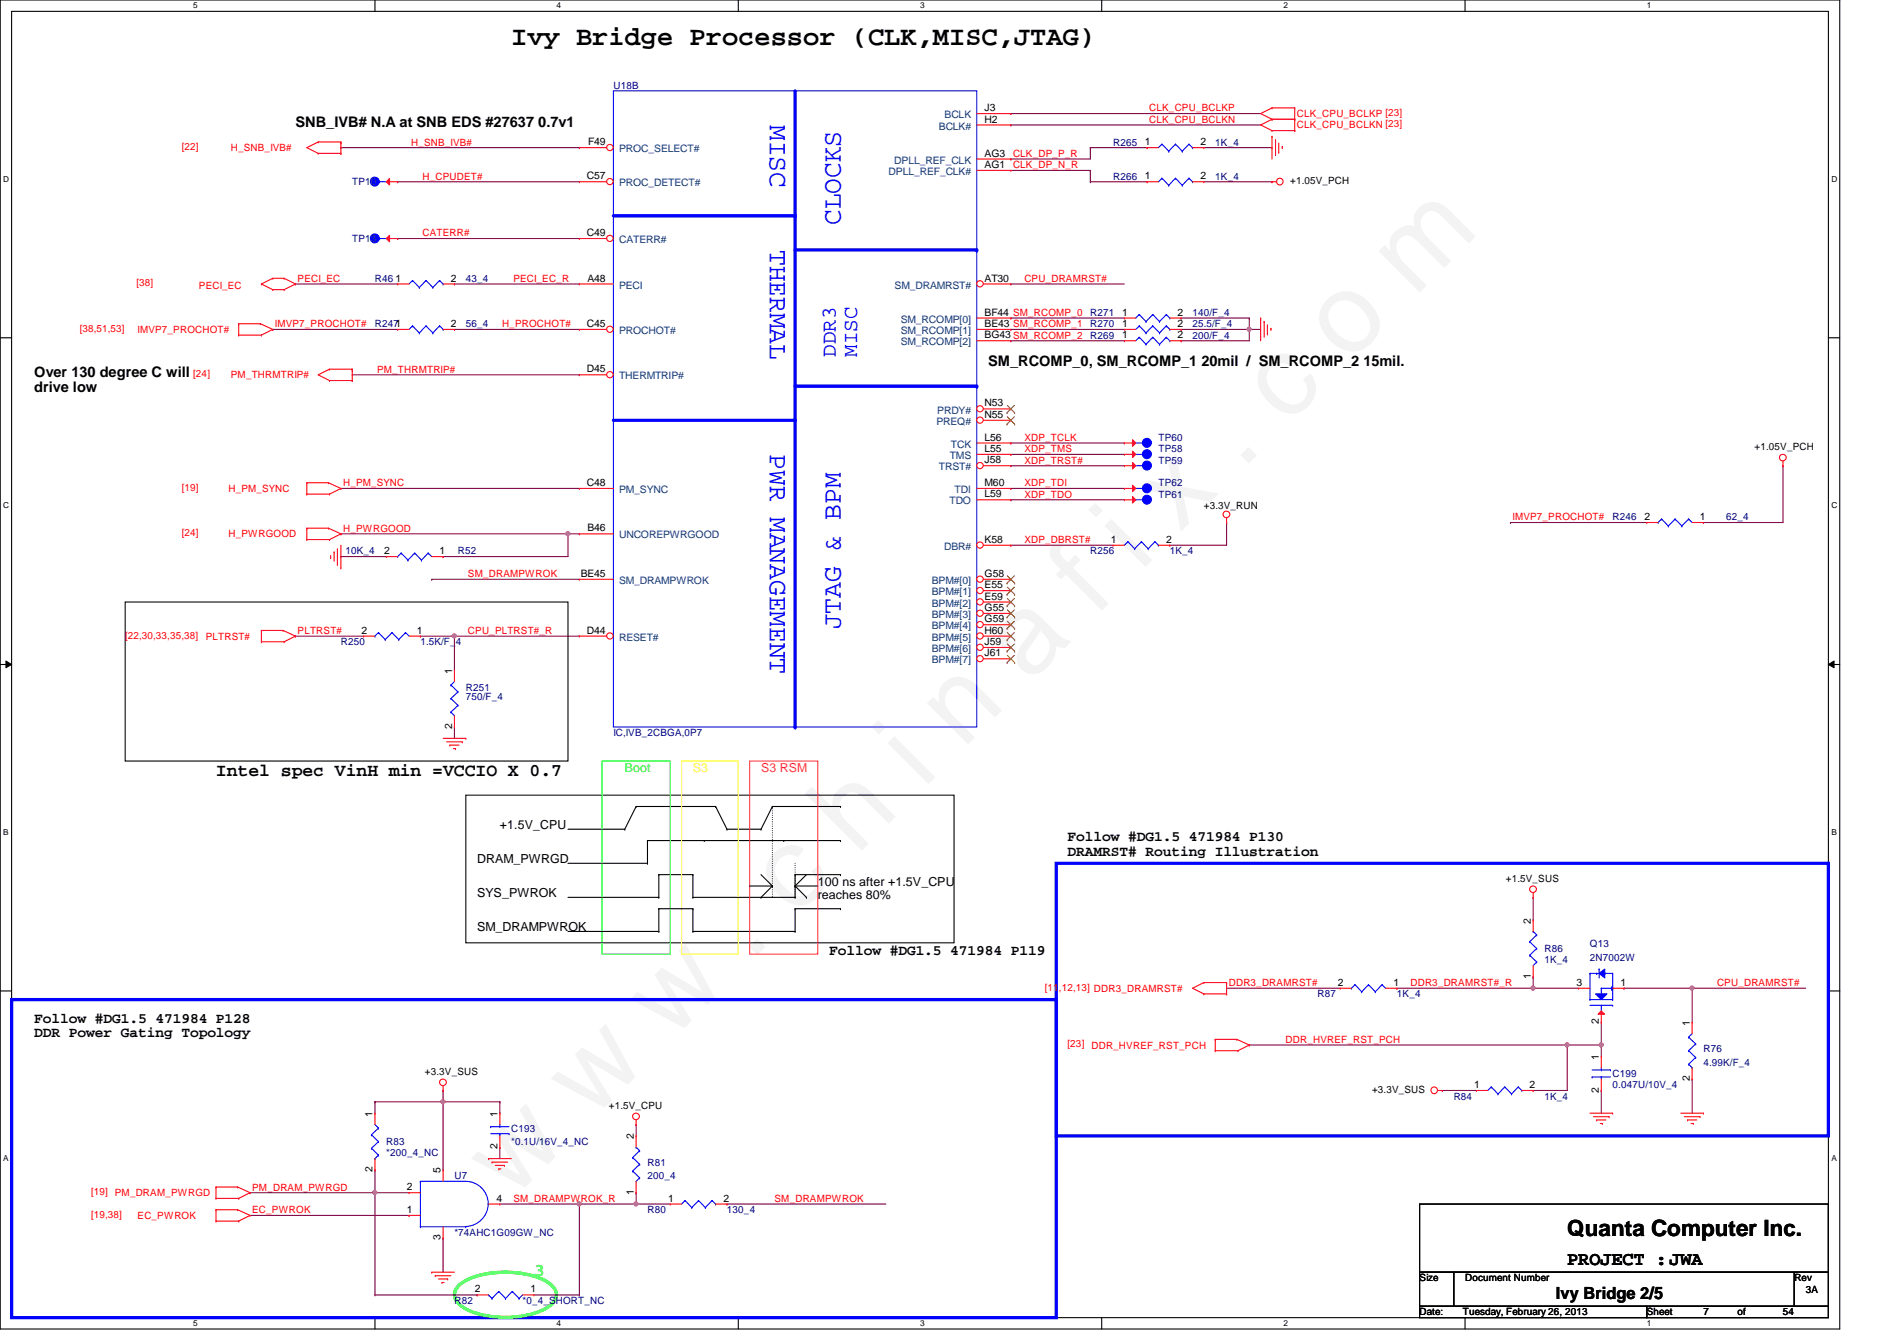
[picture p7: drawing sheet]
<svg xmlns="http://www.w3.org/2000/svg" width="297mm" height="210mm" viewBox="0 0 297 210" stroke-linecap="round" stroke-linejoin="round" font-family="sans-serif">
<path d="M0 0h288.1v208h-288.1zM1.8 1.8h284.5v204.4h-284.5z" fill="none" stroke="#000" stroke-width=".17"/>
<g fill="#fff">
<path d="M30.3 .2h.6v1.4h-.6z"/>
<path d="M30.3 206.4h.6v1.4h-.6z"/>
</g>
<path d="M58.7 0v1.8M58.7 206.2v1.8" fill="none" stroke="#000" stroke-width=".17"/>
<g fill="#fff">
<path d="M87.2 .2h.6v1.4h-.6z"/>
<path d="M87.2 206.4h.6v1.4h-.6z"/>
</g>
<path d="M115.6 0v1.8M115.6 206.2v1.8" fill="none" stroke="#000" stroke-width=".17"/>
<g fill="#fff">
<path d="M144.1 .2h.6v1.4h-.6z"/>
<path d="M144.1 206.4h.6v1.4h-.6z"/>
</g>
<path d="M172.5 0v1.8M172.5 206.2v1.8" fill="none" stroke="#000" stroke-width=".17"/>
<g fill="#fff">
<path d="M201 .2h.6v1.4h-.6z"/>
<path d="M201 206.4h.6v1.4h-.6z"/>
</g>
<path d="M229.4 0v1.8M229.4 206.2v1.8" fill="none" stroke="#000" stroke-width=".17"/>
<g fill="#fff">
<path d="M257.8 .2h.7v1.4h-.7z"/>
<path d="M257.8 206.4h.7v1.4h-.7z"/>
<path d="M.5 27.3h.9v1.4h-.9z"/>
<path d="M286.8 27.3h.9v1.4h-.9z"/>
<path d="M.5 78.4h.9v1.4h-.9z"/>
<path d="M286.8 78.4h.9v1.4h-.9z"/>
</g>
<path d="M0 52.9h1.8M286.3 52.9h1.8" fill="none" stroke="#000" stroke-width=".17"/>
<g fill="#fff">
<path d="M.5 129.5h.8v1.4h-.8z"/>
<path d="M286.8 129.5h.8v1.4h-.8z"/>
</g>
<path d="M0 104h1.8M286.3 104h1.8" fill="none" stroke="#000" stroke-width=".17"/>
<path d="M.9 103.5l.9 .5-.9 .5zM286.3 104l.9-.5v1z" fill="#000"/>
<path d="M.9 103.5l.9 .5-.9 .5zM286.3 104l.9-.5v1z" fill="none" stroke="#000" stroke-width=".16"/>
<g fill="#fff">
<path d="M.5 180.6h.8v1.4h-.8z"/>
<path d="M286.8 180.6h.8v1.4h-.8z"/>
</g>
<path d="M19.6 94.2h69.3v24.9h-69.3zM72.9 124.5h76.5v23.1h-76.5zM0 155.1h1.8M286.3 155.1h1.8" fill="none" stroke="#000" stroke-width=".17"/>
<path d="M165.4 135.1h120.9v42.7h-120.9zM1.8 156.5h163.6v49.7h-163.6z" fill="none" stroke="#00f" stroke-width=".51"/>
<path d="M94.3 119.1h10.6v30.3h-10.6z" fill="none" stroke="#00ff40" stroke-width=".17"/>
<path d="M106.7 119.1h8.9v30.3h-8.9z" fill="none" stroke="#ff0" stroke-width=".17"/>
<path d="M117.4 119.1h10.7v30.3h-10.7z" fill="none" stroke="#ff0080" stroke-width=".17"/>
<path d="M72 201a12.6 12.6 0 0 1 8.4-1.8 10.6 10.6 0 0 1 5.8 1.8 1.92 1.92 0 0 1 0 3.3 12.6 12.6 0 0 1-8.4 1.9 10.4 10.4 0 0 1-5.8-1.9 1.93 1.93 0 0 1 0-3.3z" fill="none" stroke="#0f0" stroke-width=".51"/>
<g fill="none" stroke="#800040" stroke-width=".17">
<path d="M53.4 23.1h.1M53.4 23.1h37.3M46.3 44.4h.1M46.3 44.4h16M55.2 58.7h.1M55.2 58.7h35.5M53.4 76.5h.1M53.4 76.5h37.3M53.4 83.6h.1M53.4 87.1h.1M53.4 83.6h35.5M53.4 87.1h7.1"/>
<path d="M240.1 140.5h.1M240.1 152.9h.1M240.1 140.5v3.5M240.1 152.9v1.8h-21.4M265 154.7h.1M265 154.7h17.7M250.7 170.7h.1M250.7 170.7v3.5"/>
</g>
<circle cx="240" cy="154.7" r=".32" fill="#f0f"/>
<circle cx="240" cy="154.7" r=".32" fill="none" stroke="#f0f" stroke-width=".17"/>
<path d="M254.3 154.7h.1M254.3 154.7h10.7M265 154.7h.1M265 154.7v5.3M250.7 160h.1M250.7 160v3.6M265 168.9h.1M265 168.9v5.3" fill="none" stroke="#800040" stroke-width=".17"/>
<circle cx="264.9" cy="154.7" r=".32" fill="#f0f"/>
<circle cx="264.9" cy="154.7" r=".32" fill="none" stroke="#f0f" stroke-width=".17"/>
<path d="M240.1 154.7h.1M240.1 154.7h7.1M245.4 163.6h.1M245.4 163.6h5.3M39.2 190.2h24.8M58.7 186.7h.1M58.7 183.1h.1M58.7 186.7h5.3M58.7 183.1v3.6M64 190.2h.1M69.4 193.8v5.3" fill="none" stroke="#800040" stroke-width=".17"/>
<circle cx="58.7" cy="186.7" r=".32" fill="#f0f"/>
<circle cx="58.7" cy="186.7" r=".32" fill="none" stroke="#f0f" stroke-width=".17"/>
<path d="M42.7 51.6h.1M42.7 51.6h19.6M279.2 72.9h.1M279.2 72.9v8.9h-12.5M236.5 81.8h21.3M266.7 81.8h.1M58.7 172.5h.1M58.7 172.5v1.7M250.7 163.6h.1M250.7 163.6v1.8M39.2 186.7h.1M39.2 186.7h19.5" fill="none" stroke="#800040" stroke-width=".17"/>
<circle cx="250.7" cy="163.5" r=".32" fill="#f0f"/>
<circle cx="250.7" cy="163.5" r=".32" fill="none" stroke="#f0f" stroke-width=".17"/>
<path d="M62.3 28.4h.1M62.3 28.4h28.4M46.3 99.6h.1M46.3 99.6h10.6M65.8 99.6h.1M65.8 99.6h5.4M195.6 163.6h49.8M240.1 170.7h.1M245.4 163.6h.1M245.4 163.6v7.1h-5.3" fill="none" stroke="#800040" stroke-width=".17"/>
<circle cx="245.4" cy="163.5" r=".32" fill="#f0f"/>
<circle cx="245.4" cy="163.5" r=".32" fill="none" stroke="#f0f" stroke-width=".17"/>
<g fill="none" stroke="#800040" stroke-width=".17">
<path d="M158.3 17.8h.1M158.3 19.6h.1M158.3 17.8h39.1M158.3 19.6h39.1M62.3 37.3h.1M62.3 37.3h28.4M170.7 23.1h.1M170.7 23.1v1.8M170.7 23.1h8.9M179.6 23.1h.1M188.5 23.1h10.7M199.2 23.1h.1"/>
<path d="M58.7 172.5h.1M58.7 172.5h10.7M58.7 186.7v16M90.7 188.5v14.2M58.7 202.7h.1M58.7 202.7h16M74.7 202.7h.1M83.6 202.7h7.1M90.7 202.7h.1"/>
</g>
<g fill="none" stroke="#f00" stroke-width=".17">
<path d="M199.2 16.9h.1M199.2 18.7h.1M199.2 16.9l-1.8 .9 1.8 .9M199.2 16.9h3.5M199.2 18.7h3.5M199.2 18.7l-1.8 .9 1.8 .8M202.7 16.9h.1M202.7 18.7h.1M202.7 16.9v3.5M49.8 22.2h.1M49.8 24h.1M49.8 22.2l-1.8 .9 1.8 .9"/>
<path d="M49.8 22.2h3.6M49.8 24h3.6M53.4 22.2h.1M53.4 24h.1M53.4 22.4h.1M53.4 22.2v1.8M199.2 21.3h.1M199.2 20.4h.1M199.2 21.3v3.6M199.2 20.4h3.5M199.7 21.9h.1M199.7 21.9v2.4"/>
<path d="M200.2 23.8h.1M200.2 22.4v1.4M200.8 22.9h.1M200.8 22.9v.4M202.7 20.4h.1M37.4 50.7h.1M37.4 52.5h.1M37.4 50.7h3.4M37.4 52.5h3.5M37.4 50.7v1.8M40.8 50.7h.1M40.8 50.7l1.9 .9"/>
<path d="M40.9 44.4h.1M40.9 52.5h.1M40.9 44.4l1.8 .9M42.7 43.6h.1M42.7 45.3h.1M42.7 51.6h.1M42.7 43.6l-1.8 .8M42.7 43.6h1.8M42.7 45.3h1.8M42.7 51.6l-1.8 .9M44.5 43.6h.1M44.5 45.3h.1"/>
<path d="M44.5 43.6l1.8 .8M46.3 44.4h.1M46.3 44.4l-1.8 .9M51.6 57.8h.1M51.6 59.6h.1M51.6 57.8l-1.8 .9 1.8 .9M51.6 57.8h3.6M51.6 59.6h3.6M55.2 57.8h.1M55.2 59.6h.1M55.2 58h.1M55.2 57.8v1.8"/>
<path d="M48 75.6h.1M48 77.3h.1M48 75.6v1.7M48 75.6h3.4M48 77.3h3.6M51.4 75.6h.1M51.4 75.6l2 .9M51.6 77.3h.1M53.4 76.5h.1M53.4 76.5l-1.8 .8M279.2 72.9h.1M279.2 72.2v.7"/>
<path d="M40.9 98.7h.1M40.9 98.7h3.4M40.9 98.7v1.8M44.3 98.7h.1M44.3 98.7l2 .9M46.3 99.6h.1M46.3 99.6l-1.8 .9M48 82.7h.1M48 84.5h.1M48 82.7h3.4M48 84.5h3.6M48 82.7v1.8"/>
<path d="M51.4 82.7h.1M51.4 82.7l2 .9M51.6 84.5h.1M51.8 87.3h.1M51.8 87v.3M52.3 86.4h.1M52.3 86.4v1.4M52.8 88.3h.1M52.8 85.9v2.4M53.4 88.9h.1M53.4 83.6h.1M53.4 85.3v3.6"/>
<path d="M53.4 83.6l-1.8 .9M40.9 100.5h.1M40.9 100.5h3.6M44.5 100.5h.1M240.1 139.7v.8M240.1 140.5h.1M249 174.2h3.5M249.5 174.8h2.5M250 175.3h.1M250 175.3h1.5M250.6 175.9h.3M250.9 175.9h.1"/>
<path d="M252 174.8h.1M252.5 174.2h.1M263.2 174.2h3.5M263.7 174.8h2.5M264.2 175.3h.1M264.2 175.3h1.5M264.8 175.9h.3M265.1 175.9h.1M266.2 174.8h.1M266.7 174.2h.1M33.8 185.8h.1M33.8 187.6h.1"/>
<path d="M33.8 189.4h.1M33.8 191.1h.1M33.8 185.8h3.4M33.8 187.6h3.6M33.8 185.8v1.8M33.8 189.4v1.7M33.8 189.4h3.4M33.8 191.1h3.6M37.2 185.8h.1M37.2 189.4h.1M37.2 185.8l2 .9M37.2 189.4l2 .8"/>
<path d="M37.4 187.6h.1M37.4 191.1h.1M39.2 186.7h.1M39.2 190.2h.1M39.2 186.7l-1.8 .9M39.2 190.2l-1.8 .9M67.6 199.1h.1M67.6 199.1h3.6M68.2 199.7h.1M68.2 199.7h2.4M68.7 200.2h1.4M69.2 200.7h.1"/>
<path d="M69.2 200.7h.4M70.1 200.2h.1"/>
<circle cx="279.2" cy="71.6" r=".52"/>
<circle cx="240.1" cy="139.2" r=".52"/>
</g>
<path d="M222.3 188.5h64v10.6h-64zM222.3 199.1h5.3v5.4h-5.3zM227.6 199.1h53.4v5.4h-53.4zM281 199.1h5.3v5.4h-5.3zM222.3 204.5h35.5v1.7h-35.5zM257.8 204.5h28.5v1.7h-28.5z" fill="none" stroke="#000" stroke-width=".17"/>
<circle cx="58.7" cy="37.3" r=".7" fill="#00f"/>
<g fill="none" stroke="#00f" stroke-width=".17">
<path d="M59.4 37.3h.1M59.4 37.3h1.1"/>
<circle cx="58.7" cy="37.3" r=".7"/>
</g>
<path d="M60.5 37.3l.5-.5v1z" fill="#f00"/>
<path d="M152.9 19.6h5.4M152.9 17.8h5.4M158.3 19.6h.1M158.3 17.8h.1M60.5 37.3l.5-.5v1zM60.5 37.3h1.8M62.3 37.3h.1" fill="none" stroke="#f00" stroke-width=".17"/>
<path d="M96.1 14.2h56.8v99.6h-56.8z" fill="none" stroke="#00f" stroke-width=".17"/>
<path d="M124.5 14.2v99.6M96.1 33.8h28.4M124.5 39.1h28.4M96.1 65.8h28.4M124.5 60.5h28.4" fill="none" stroke="#00f" stroke-width=".51"/>
<circle cx="95.5" cy="23.1" r=".5" fill="#fff"/>
<g fill="none" stroke="#f00" stroke-width=".17">
<path d="M90.7 23.1h.1M90.7 23.1h4.3M179.6 23.1h.1M179.6 23.1h1.8M186.7 23.1h1.8M188.5 23.1h.1M56.9 99.6h.1M56.9 99.6h1.8M60.5 87.1h.1M60.5 87.1h1.8M64 99.6h1.8M65.8 99.6h.1"/>
<path d="M240.1 152.9h.1M240.1 144h.1M240.1 144v1.8M240.1 151.1v1.8M58.7 174.2h.1M58.7 174.2v1.8M238.3 170.7h1.8M240.1 170.7h.1M250.7 165.4h.1M250.7 170.7h.1M250.7 165.4v1.7M250.7 168.9v1.8"/>
<path d="M265 160h.1M265 168.9h.1M265 160v1.8M265 167.1v1.8M58.7 183.1h.1M58.7 181.4v1.7M64 186.7h.1M64 190.2h.1M64 186.7h1.8M64 190.2h1.8M74.7 202.7h.1M74.7 202.7h1.8"/>
<path d="M81.8 202.7h1.8M83.6 202.7h.1"/>
<circle cx="95.5" cy="23.1" r=".5"/>
</g>
<g fill="none" stroke="#00f" stroke-width=".17">
<path d="M181.9 22.6h.1M181.9 22.6l-.5 .5M181.9 22.6l1.1 1.1M183 23.7h.1M184.1 22.6h.1M184.1 22.6l-1.1 1.1M184.1 22.6l1 1.1M185.1 23.7h.1M186.2 22.6h.1M186.2 22.6l-1.1 1.1M186.2 22.6l.5 .5M186.7 23.1h.1"/>
<path d="M58.7 99.6h.1M59.3 99h.1M59.3 99l1 1.1M59.3 99l-.6 .6M61.4 99h.1M61.4 99l1 1.1M61.4 99l-1.1 1.1M62.3 87.1h.1M62.8 86.6h.1M62.8 86.6l1.1 1.1M62.8 86.6l-.5 .5M63.5 99h.1"/>
<path d="M63.5 99l.5 .6M63.5 99l-1.1 1.1M63.9 87.7h.1M64.9 86.6h.1M64.9 86.6l1.1 1.1M64.9 86.6l-1 1.1M66 87.7h.1M67.1 86.6h.1M67.1 86.6l.5 .5M67.1 86.6l-1.1 1.1M60.3 100.1h.1M62.4 100.1h.1"/>
<path d="M239.5 149.5h.1M239.5 147.4h.1M239.5 149.5l1.1 1.1M239.5 147.4l1.1 1.1M240.1 145.8h.1M240.1 145.8l.5 .5M240.6 150.6h.1M240.6 148.5h.1M240.6 146.3h.1M240.6 150.6l-.5 .5M240.6 148.5l-1.1 1M240.6 146.3l-1.1 1.1"/>
<path d="M58.2 177.6h.1M58.2 179.7h.1M58.2 177.6l1.1 1.1M58.2 179.7l1.1 1.1M58.7 176l.6 .6M59.3 176.6h.1M59.3 178.7h.1M59.3 176.6l-1.1 1M59.3 178.7l-1.1 1M237.7 170.1h.1M237.7 170.1l-1 1.1M237.7 170.1l.6 .6"/>
<path d="M238.3 170.7h.1M249.3 168.6h.1M249.3 168.6h2.9M249.3 167.5h2.9M250.7 167.5h.1M250.7 168.6h.1M250.7 167.1v.4M250.7 168.6v.3M252.2 167.5h.1M264.4 162.3h.1M264.4 164.5h.1M264.4 166.6h.1"/>
<path d="M264.4 162.3l1.1 1.1M264.4 164.5l1.1 1M264.4 166.6l.6 .5M265 167.1h.1M265 161.8l-.6 .5M265.5 163.4h.1M265.5 165.5h.1M265.5 163.4l-1.1 1.1M265.5 165.5l-1.1 1.1M58.7 181.4h.1M59.3 180.8h.1M59.3 180.8l-.6 .6"/>
<path d="M65.8 184.9h.1M65.8 192h.1M65.8 184.9h7.1M65.8 184.9v7.1M65.8 192h7.1M76.5 202.7h.1M76.5 202.7l.5 .5M77 203.2h.1M78.1 202.1h.1M78.1 202.1l1.1 1.1M78.1 202.1l-1.1 1.1M79.2 203.2h.1"/>
<path d="M80.2 202.1h.1M80.2 202.1l1.1 1.1M80.2 202.1l-1 1.1M81.3 203.2h.1M81.8 202.7l-.5 .5"/>
</g>
<path d="M249.8 155.6h1.8l-.9 .9z" fill="#00f"/>
<path d="M249.8 155.6h1.8l-.9 .9z" fill="none" stroke="#00f" stroke-width=".17"/>
<path d="M250.4 152.4l.9-.7v1.4z" fill="#00f"/>
<g fill="none" stroke="#00f" stroke-width=".17">
<path d="M249 156.5h.1M249 152.4h.1M249 152.4v4.1M249 156.5h3.5M249 157.4h3.5M249 152.4h1.4M250 152.4h.1M250.4 152.4l.9-.7v1.4zM250.4 151.7h.1M250.4 151.7v1.4M250.7 154.7h.1M250.7 155.6h.1"/>
<path d="M250.7 157.4h.1M250.7 154.7h1.8M250.7 154.7v.9M250.7 157.4v.8M251.3 152.4h.1M251.3 152.4h1.2M252.3 154.9h.1M252.3 154.5h.1M252.3 154.9h.2M252.3 154.5v.4M252.3 154.5h.2M252.5 156.5h.1"/>
<path d="M252.5 154.7h.1M252.5 157.4h.1M252.5 152.4h.1M252.5 154.5h.1M252.5 152.4v4.1"/>
</g>
<path d="M250.2 158.7l.5-.5 .5 .5z" fill="#f00"/>
<g fill="none" stroke="#f00" stroke-width=".17">
<path d="M62.3 44.4h.1M62.3 44.4h1.7M257.8 81.8h.1M257.8 81.8h1.8M265 81.8h1.7M266.7 81.8h.1M247.2 154.7h.1M247.2 154.7h1.8M250.2 158.7l.5-.5 .5 .5zM250.7 158.2v1.8M252.5 154.7h1.8M254.3 154.7h.1"/>
<path d="M250.7 160h.1"/>
</g>
<g fill="none" stroke="#00f" stroke-width=".17">
<path d="M64.6 43.9h.1M64.6 43.9l-.6 .5M64.6 43.9l1.1 1.1M65.7 45h.1M66.7 43.9h.1M66.7 43.9l-1 1.1M66.7 43.9l1.1 1.1M259.6 81.8h.1M260.2 81.2h.1M260.2 81.2l1 1.1M260.2 81.2l-.6 .6M261.2 82.3h.1"/>
<path d="M262.3 81.2h.1M262.3 81.2l1.1 1.1M262.3 81.2l-1.1 1.1M263.4 82.3h.1M264.4 81.2h.1M264.4 81.2l.6 .6M264.4 81.2l-1 1.1"/>
</g>
<circle cx="58.7" cy="28.4" r=".7" fill="#00f"/>
<g fill="none" stroke="#00f" stroke-width=".17">
<path d="M59.4 28.4h.1M59.4 28.4h1.1"/>
<circle cx="58.7" cy="28.4" r=".7"/>
</g>
<path d="M60.5 28.4l.5-.5v1.1z" fill="#f00"/>
<path d="M60.5 28.4l.5-.5v1.1zM60.5 28.4h1.8M62.3 28.4h.1M62.3 51.6h.1M62.3 51.6h1.7" fill="none" stroke="#f00" stroke-width=".17"/>
<path d="M64.6 51h.1M64.6 51l-.6 .6M64.6 51l1.1 1.1M65.7 52.1h.1M66.7 51h.1M66.7 51l-1 1.1M66.7 51l1.1 1.1" fill="none" stroke="#00f" stroke-width=".17"/>
<circle cx="240" cy="154.7" r=".32" fill="#f0f"/>
<circle cx="240" cy="154.7" r=".32" fill="none" stroke="#f0f" stroke-width=".17"/>
<circle cx="264.9" cy="154.7" r=".32" fill="#f0f"/>
<circle cx="264.9" cy="154.7" r=".32" fill="none" stroke="#f0f" stroke-width=".17"/>
<circle cx="58.7" cy="186.7" r=".32" fill="#f0f"/>
<circle cx="58.7" cy="186.7" r=".32" fill="none" stroke="#f0f" stroke-width=".17"/>
<circle cx="250.7" cy="163.5" r=".32" fill="#f0f"/>
<circle cx="250.7" cy="163.5" r=".32" fill="none" stroke="#f0f" stroke-width=".17"/>
<circle cx="245.4" cy="163.5" r=".32" fill="#f0f"/>
<circle cx="245.4" cy="163.5" r=".32" fill="none" stroke="#f0f" stroke-width=".17"/>
<text font-size="17.6" fill="#f0f" x="80.1" y="188" transform="rotate(-45 80.1 188)">w w w . c h i n a f i x . c o m</text>
<text font-size="4.2" x="80" y="7.1">Ivy Bridge Processor (CLK,MISC,JTAG)</text>
<g font-size="4.2" fill="#00f">
<text x="120.6" y="19.6" transform="rotate(90 120.6 19.6)">MISC</text>
<text x="131.7" y="35.2" transform="rotate(-90 131.7 35.2)">CLOCKS</text>
<text x="120.6" y="39.1" transform="rotate(90 120.6 39.1)">THERMAL</text>
<text x="120.6" y="71.1" transform="rotate(90 120.6 71.1)">PWR MANAGEMENT</text>
<text x="131.7" y="98.5" transform="rotate(-90 131.7 98.5)">JTAG &amp; BPM</text>
</g>
<text font-size="3.5" x="245.4" y="193.5">Quanta Computer Inc.</text>
<g font-size="3.3" fill="#00f">
<text x="130.9" y="55.8" transform="rotate(-90 130.9 55.8)">DDR3</text>
<text x="134.2" y="55.8" transform="rotate(-90 134.2 55.8)">MISC</text>
</g>
<text font-size="3" x="245.4" y="198.1">PROJECT :JWA</text>
<text font-size="2.8" x="33.8" y="121.5">Intel spec VinH min =VCCIO X 0.7</text>
<text font-size="2.8" fill="#0f0" x="83.6" y="199.7">3</text>
<text font-size="2.6" x="243.6" y="203.3">Ivy Bridge 2/5</text>
<g font-size="2.3">
<text x="46.3" y="19.9">SNB_IVB# N.A at SNB EDS #27637 0.7v1</text>
<text x="5.4" y="59">Over 130 degree C will</text>
<text x="154.7" y="57.2">SM_RCOMP_0, SM_RCOMP_1 20mil / SM_RCOMP_2 15mil.</text>
<text x="5.4" y="61.4">drive low</text>
<text x="167.2" y="131.7">Follow #DG1.5 471984 P130</text>
<text x="167.2" y="133.9">DRAMRST# Routing Illustration</text>
<text x="129.8" y="149.4">Follow #DG1.5 471984 P119</text>
<text x="5.4" y="160.1">Follow #DG1.5 471984 P128</text>
<text x="5.4" y="162.4">DDR Power Gating Topology</text>
</g>
<text font-size="1.9" fill="#0f0" x="97.8" y="120.9">Boot</text>
<text font-size="1.9" fill="#ff0" x="108.5" y="120.9">S3</text>
<text font-size="1.9" fill="#ff0080" x="119.2" y="120.9">S3 RSM</text>
<g font-size="1.9">
<text x="78.3" y="129.8">+1.5V_CPU</text>
<text x="74.7" y="135.1">DRAM_PWRGD</text>
<text x="74.7" y="140.5">SYS_PWROK</text>
<text x="128.1" y="138.7">100 ns after +1.5V_CPU</text>
<text x="128.1" y="140.7">reaches 80%</text>
<text x="74.7" y="145.8">SM_DRAMPWROK</text>
</g>
<g font-size="1.6" fill="#000080">
<text x="96.1" y="13.9">U18B</text>
<text x="174.3" y="22.8">R265</text>
<text x="190.3" y="22.8">1K_4</text>
<text x="55.2" y="29">TP10</text>
<text x="174.3" y="28.1">R266</text>
<text x="190.3" y="28.1">1K_4</text>
<text x="55.2" y="37.9">TP13</text>
<text x="58.7" y="44.1">R46</text>
<text x="72.9" y="44.1">43_4</text>
<text x="58.7" y="51.2">R2471</text>
<text x="72.9" y="51.2">56_4</text>
<text x="170.7" y="49.4">R271</text>
<text x="170.7" y="51.2">R270</text>
<text x="170.7" y="53">R269</text>
<text x="186.7" y="49.4">140/F_4</text>
<text x="186.7" y="51.2">25.5/F_4</text>
<text x="186.7" y="53">200/F_4</text>
<text x="181.4" y="69">TP60</text>
<text x="181.4" y="70.8">TP58</text>
<text x="181.4" y="76.1">TP62</text>
<text x="181.4" y="77.9">TP61</text>
<text x="181.4" y="72.6">TP59</text>
<text x="252.5" y="81.4">R246</text>
<text x="270.3" y="81.4">62_4</text>
<text x="54.1" y="86.8">10K_4</text>
<text x="71.7" y="86.8">R52</text>
<text x="170.7" y="86.8">R256</text>
<text x="183.2" y="86.8">1K_4</text>
<text x="53.4" y="101">R250</text>
<text x="65.8" y="101">1.5K/F_4</text>
<text x="72.9" y="108.1">R251</text>
<text x="72.9" y="109.6">750/F_4</text>
<text x="96.1" y="115.2">IC,IVB_2CBGA,0P7</text>
<text x="241.8" y="149">R86</text>
<text x="249" y="148.3">Q13</text>
<text x="241.8" y="150.8">1K_4</text>
<text x="249" y="150.5">2N7002W</text>
<text x="206.3" y="156.1">R87</text>
<text x="218.7" y="156.1">1K_4</text>
<text x="266.7" y="164.7">R76</text>
<text x="266.7" y="166.8">4.99K/F_4</text>
<text x="227.6" y="172.1">R84</text>
<text x="241.8" y="172.1">1K_4</text>
<text x="252.5" y="168.6">C199</text>
<text x="252.5" y="170.3">0.047U/10V_4</text>
<text x="60.5" y="179.2">R83</text>
<text x="80" y="177.1">C193</text>
<text x="80" y="179.2">*0.1U/16V_4_NC</text>
<text x="60.5" y="181">*200_4_NC</text>
<text x="71.2" y="184.6">U7</text>
<text x="101.4" y="182.5">R81</text>
<text x="101.4" y="184.6">200_4</text>
<text x="101.4" y="189.9">R80</text>
<text x="113.8" y="189.9">130_4</text>
<text x="71.2" y="193.5">*74AHC1G09GW_NC</text>
<text x="71.2" y="204.1">R82</text>
<text x="81.8" y="204.1">*0_4_SHORT_NC</text>
</g>
<g font-size="1.6">
<text x="154.2" y="17.4">J3</text>
<text x="92.1" y="22.7">F49</text>
<text x="154.2" y="19.2">H2</text>
<text x="179.3" y="22.7">1</text>
<text x="188" y="22.7">2</text>
<text x="91.9" y="28.1">C57</text>
<text x="154.2" y="26.3">AG1</text>
<text x="154.2" y="24.5">AG3</text>
<text x="179.3" y="28.1">1</text>
<text x="188" y="28.1">2</text>
<text x="202" y="28.8">+1.05V_PCH</text>
<text x="91.9" y="37">C49</text>
<text x="61.9" y="44.1">1</text>
<text x="70.6" y="44.1">2</text>
<text x="92" y="44.1">A48</text>
<text x="154.2" y="44.1">AT30</text>
<text x="70.6" y="51.2">2</text>
<text x="91.9" y="51.2">C45</text>
<text x="154.2" y="51.2">BE43 SM_RCOMP_1</text>
<text x="154.2" y="53">BG43 SM_RCOMP_2</text>
<text x="154.2" y="49.4">BF44 SM_RCOMP_0</text>
<text x="175.7" y="49.4">1</text>
<text x="175.7" y="51.2">1</text>
<text x="175.7" y="53">1</text>
<text x="184.4" y="49.4">2</text>
<text x="184.4" y="51.2">2</text>
<text x="184.4" y="53">2</text>
<text x="91.9" y="58.3">D45</text>
<text x="154.2" y="63.6">N53</text>
<text x="154.2" y="65.4">N55</text>
<text x="154.2" y="69">L56</text>
<text x="154.2" y="70.7">L55</text>
<text x="274.7" y="70.4">+1.05V_PCH</text>
<text x="91.9" y="76.1">C48</text>
<text x="154.2" y="72.5">J58</text>
<text x="154.2" y="76.1">M60</text>
<text x="154.2" y="77.9">L59</text>
<text x="92" y="83.2">B46</text>
<text x="188.5" y="79.7">+3.3V_RUN</text>
<text x="257.5" y="81.4">2</text>
<text x="266.2" y="81.4">1</text>
<text x="60.2" y="86.7">2</text>
<text x="68.8" y="86.7">1</text>
<text x="154.2" y="85">K58</text>
<text x="173.9" y="85">1</text>
<text x="182.6" y="85">2</text>
<text x="90.9" y="90.3">BE45</text>
<text x="154.2" y="90.3">G58</text>
<text x="154.2" y="92.1">E55</text>
<text x="154.2" y="93.9">E59</text>
<text x="154.2" y="95.6">G55</text>
<text x="56.6" y="99.2">2</text>
<text x="65.3" y="99.2">1</text>
<text x="91.9" y="99.2">D44</text>
<text x="154.2" y="97.4">G59</text>
<text x="154.2" y="99.2">H60</text>
<text x="154.2" y="101">J59</text>
<text x="70.8" y="105.5" transform="rotate(-90 70.8 105.5)">1</text>
<text x="154.2" y="102.7">J61</text>
<text x="70.8" y="114.1" transform="rotate(-90 70.8 114.1)">2</text>
<text x="235.8" y="138">+1.5V_SUS</text>
<text x="239.7" y="144.6" transform="rotate(-90 239.7 144.6)">2</text>
<text x="209.5" y="154.3">2</text>
<text x="218.2" y="154.3">1</text>
<text x="239.7" y="153.2" transform="rotate(-90 239.7 153.2)">1</text>
<text x="246.8" y="154.3">3</text>
<text x="253.7" y="154.3">1</text>
<text x="250.4" y="160.4" transform="rotate(-90 250.4 160.4)">2</text>
<text x="264.6" y="160.6" transform="rotate(-90 264.6 160.6)">1</text>
<text x="250.4" y="165.9" transform="rotate(-90 250.4 165.9)">1</text>
<text x="66.5" y="168.2">+3.3V_SUS</text>
<text x="95.3" y="173.6">+1.5V_CPU</text>
<text x="214.8" y="171.1">+3.3V_SUS</text>
<text x="230.8" y="170.3">1</text>
<text x="239.5" y="170.3">2</text>
<text x="250.4" y="171" transform="rotate(-90 250.4 171)">2</text>
<text x="264.6" y="169.2" transform="rotate(-90 264.6 169.2)">2</text>
<text x="58.3" y="174.8" transform="rotate(-90 58.3 174.8)">1</text>
<text x="77.9" y="179.9" transform="rotate(-90 77.9 179.9)">2</text>
<text x="77.9" y="174.8" transform="rotate(-90 77.9 174.8)">1</text>
<text x="99.2" y="178.4" transform="rotate(-90 99.2 178.4)">2</text>
<text x="58.3" y="183.5" transform="rotate(-90 58.3 183.5)">2</text>
<text x="69" y="183.7" transform="rotate(-90 69 183.7)">5</text>
<text x="63.7" y="186.3">2</text>
<text x="63.7" y="189.9">1</text>
<text x="77.7" y="188.1">4</text>
<text x="99.2" y="187" transform="rotate(-90 99.2 187)">1</text>
<text x="104.6" y="188.1">1</text>
<text x="113.3" y="188.1">2</text>
<text x="69" y="194.1" transform="rotate(-90 69 194.1)">3</text>
<text x="74.4" y="202.3">2</text>
<text x="83.1" y="202.3">1</text>
<text x="222.3" y="200.6">Size</text>
<text x="229.4" y="200.6">Document Number</text>
<text x="281" y="200.6">Rev</text>
<text x="282.7" y="202.4">3A</text>
<text x="222.3" y="205.9">Date:</text>
<text x="229.1" y="205.9">Tuesday, February 26, 2013</text>
<text x="257.8" y="205.9">Sheet</text>
<text x="266.7" y="205.9">7</text>
<text x="272.1" y="205.9">of</text>
<text x="279.2" y="205.9">54</text>
</g>
<g font-size="1.6" fill="#f00">
<text x="180" y="17.4">CLK_CPU_BCLKP</text>
<text x="28.5" y="23.5">[22]</text>
<text x="36.1" y="23.7">H_SNB_IVB#</text>
<text x="64.4" y="22.8">H_SNB_IVB#</text>
<text x="180" y="19.2">CLK_CPU_BCLKN</text>
<text x="203.1" y="18.3">CLK_CPU_BCLKP [23]</text>
<text x="203.1" y="20.1">CLK_CPU_BCLKN [23]</text>
<text x="66.2" y="28.1">H_CPUDET#</text>
<text x="158.6" y="26.3">CLK_DP_N_R</text>
<text x="158.6" y="24.6">CLK_DP_P_R</text>
<text x="66.2" y="37">CATERR#</text>
<text x="21.4" y="44.8">[38]</text>
<text x="31.2" y="45.2">PECI_EC</text>
<text x="46.6" y="44.1">PECI_EC</text>
<text x="80.4" y="44.1">PECI_EC_R</text>
<text x="160.4" y="44.1">CPU_DRAMRST#</text>
<text x="12.5" y="51.9">[38,51,53]</text>
<text x="21.5" y="52.1">IMVP7_PROCHOT#</text>
<text x="43" y="51.2">IMVP7_PROCHOT#</text>
<text x="78.6" y="51.2">H_PROCHOT#</text>
<text x="30.3" y="59.1">[24]</text>
<text x="36.1" y="59.2">PM_THRMTRIP#</text>
<text x="59.1" y="58.3">PM_THRMTRIP#</text>
<text x="160.4" y="70.8">XDP_TMS</text>
<text x="160.4" y="69">XDP_TCLK</text>
<text x="28.5" y="76.8">[19]</text>
<text x="35.8" y="77">H_PM_SYNC</text>
<text x="53.7" y="76.1">H_PM_SYNC</text>
<text x="160.4" y="76.1">XDP_TDI</text>
<text x="160.4" y="77.9">XDP_TDO</text>
<text x="160.4" y="72.6">XDP_TRST#</text>
<text x="28.5" y="83.9">[24]</text>
<text x="53.7" y="83.2">H_PWRGOOD</text>
<text x="236.9" y="81.4">IMVP7_PROCHOT#</text>
<text x="35.8" y="84.1">H_PWRGOOD</text>
<text x="160.4" y="85">XDP_DBRST#</text>
<text x="73.3" y="90.3">SM_DRAMPWROK</text>
<text x="19.6" y="99.9">[22,30,33,35,38]</text>
<text x="32.2" y="100.1">PLTRST#</text>
<text x="46.6" y="99.2">PLTRST#</text>
<text x="73.3" y="99.2">CPU_PLTRST#_R</text>
<text x="163.6" y="155.1">[11,12,13] DDR3_DRAMRST#</text>
<text x="192.4" y="154.3">DDR3_DRAMRST#</text>
<text x="220.8" y="154.3">DDR3_DRAMRST#_R</text>
<text x="268.9" y="154.3">CPU_DRAMRST#</text>
<text x="167.2" y="164">[23]</text>
<text x="170.9" y="164.1">DDR_HVREF_RST_PCH</text>
<text x="201.3" y="163.2">DDR_HVREF_RST_PCH</text>
<text x="14.3" y="190.6">[19,38]</text>
<text x="14.3" y="187.1">[19]</text>
<text x="18" y="187.2">PM_DRAM_PWRGD</text>
<text x="21.5" y="190.8">EC_PWROK</text>
<text x="39.5" y="189.9">EC_PWROK</text>
<text x="39.5" y="186.4">PM_DRAM_PWRGD</text>
<text x="80.4" y="188.1">SM_DRAMPWROK_R</text>
<text x="121.3" y="188.1">SM_DRAMPWROK</text>
</g>
<g font-size="1.6" fill="#004080">
<text x="96.9" y="23.8">PROC_SELECT#</text>
<text x="147" y="20.3">BCLK#</text>
<text x="147.9" y="18.5">BCLK</text>
<text x="96.9" y="29.2">PROC_DETECT#</text>
<text x="139.1" y="27.4">DPLL_REF_CLK#</text>
<text x="140" y="25.6">DPLL_REF_CLK</text>
<text x="96.9" y="38.1">CATERR#</text>
<text x="96.9" y="45.2">PECI</text>
<text x="140.1" y="45.2">SM_DRAMRST#</text>
<text x="96.9" y="52.3">PROCHOT#</text>
<text x="141.1" y="52.3">SM_RCOMP[1]</text>
<text x="141.1" y="50.5">SM_RCOMP[0]</text>
<text x="96.9" y="59.4">THERMTRIP#</text>
<text x="141.1" y="54.1">SM_RCOMP[2]</text>
<text x="146.8" y="64.7">PRDY#</text>
<text x="146.6" y="66.5">PREQ#</text>
<text x="148.7" y="71.8">TMS</text>
<text x="148.9" y="70.1">TCK</text>
<text x="96.9" y="77.2">PM_SYNC</text>
<text x="147" y="73.6">TRST#</text>
<text x="149.5" y="77.2">TDI</text>
<text x="148.7" y="79">TDO</text>
<text x="96.9" y="84.3">UNCOREPWRGOOD</text>
<text x="147.8" y="86.1">DBR#</text>
<text x="96.9" y="91.4">SM_DRAMPWROK</text>
<text x="145.9" y="91.4">BPM#[0]</text>
<text x="145.9" y="93.2">BPM#[1]</text>
<text x="145.9" y="95">BPM#[2]</text>
<text x="96.9" y="100.3">RESET#</text>
<text x="145.9" y="96.7">BPM#[3]</text>
<text x="145.9" y="98.5">BPM#[4]</text>
<text x="145.9" y="100.3">BPM#[5]</text>
<text x="145.9" y="102.1">BPM#[6]</text>
<text x="145.9" y="103.8">BPM#[7]</text>
</g>
<g font-size="1.3">
<text x="30.3" y="1.3">5</text>
<text x="87.2" y="1.3">4</text>
<text x="144.1" y="1.3">3</text>
<text x="201" y="1.3">2</text>
<text x="257.8" y="1.3">1</text>
<text x=".5" y="28.4">D</text>
<text x="286.8" y="28.4">D</text>
<text x=".5" y="79.5">C</text>
<text x="286.8" y="79.5">C</text>
<text x=".5" y="130.7">B</text>
<text x="286.8" y="130.7">B</text>
<text x=".5" y="181.8">A</text>
<text x="286.8" y="181.8">A</text>
<text x="30.3" y="207.6">5</text>
<text x="87.2" y="207.6">4</text>
<text x="144.1" y="207.6">3</text>
<text x="201" y="207.6">2</text>
<text x="257.8" y="207.6">1</text>
</g>
</svg>
